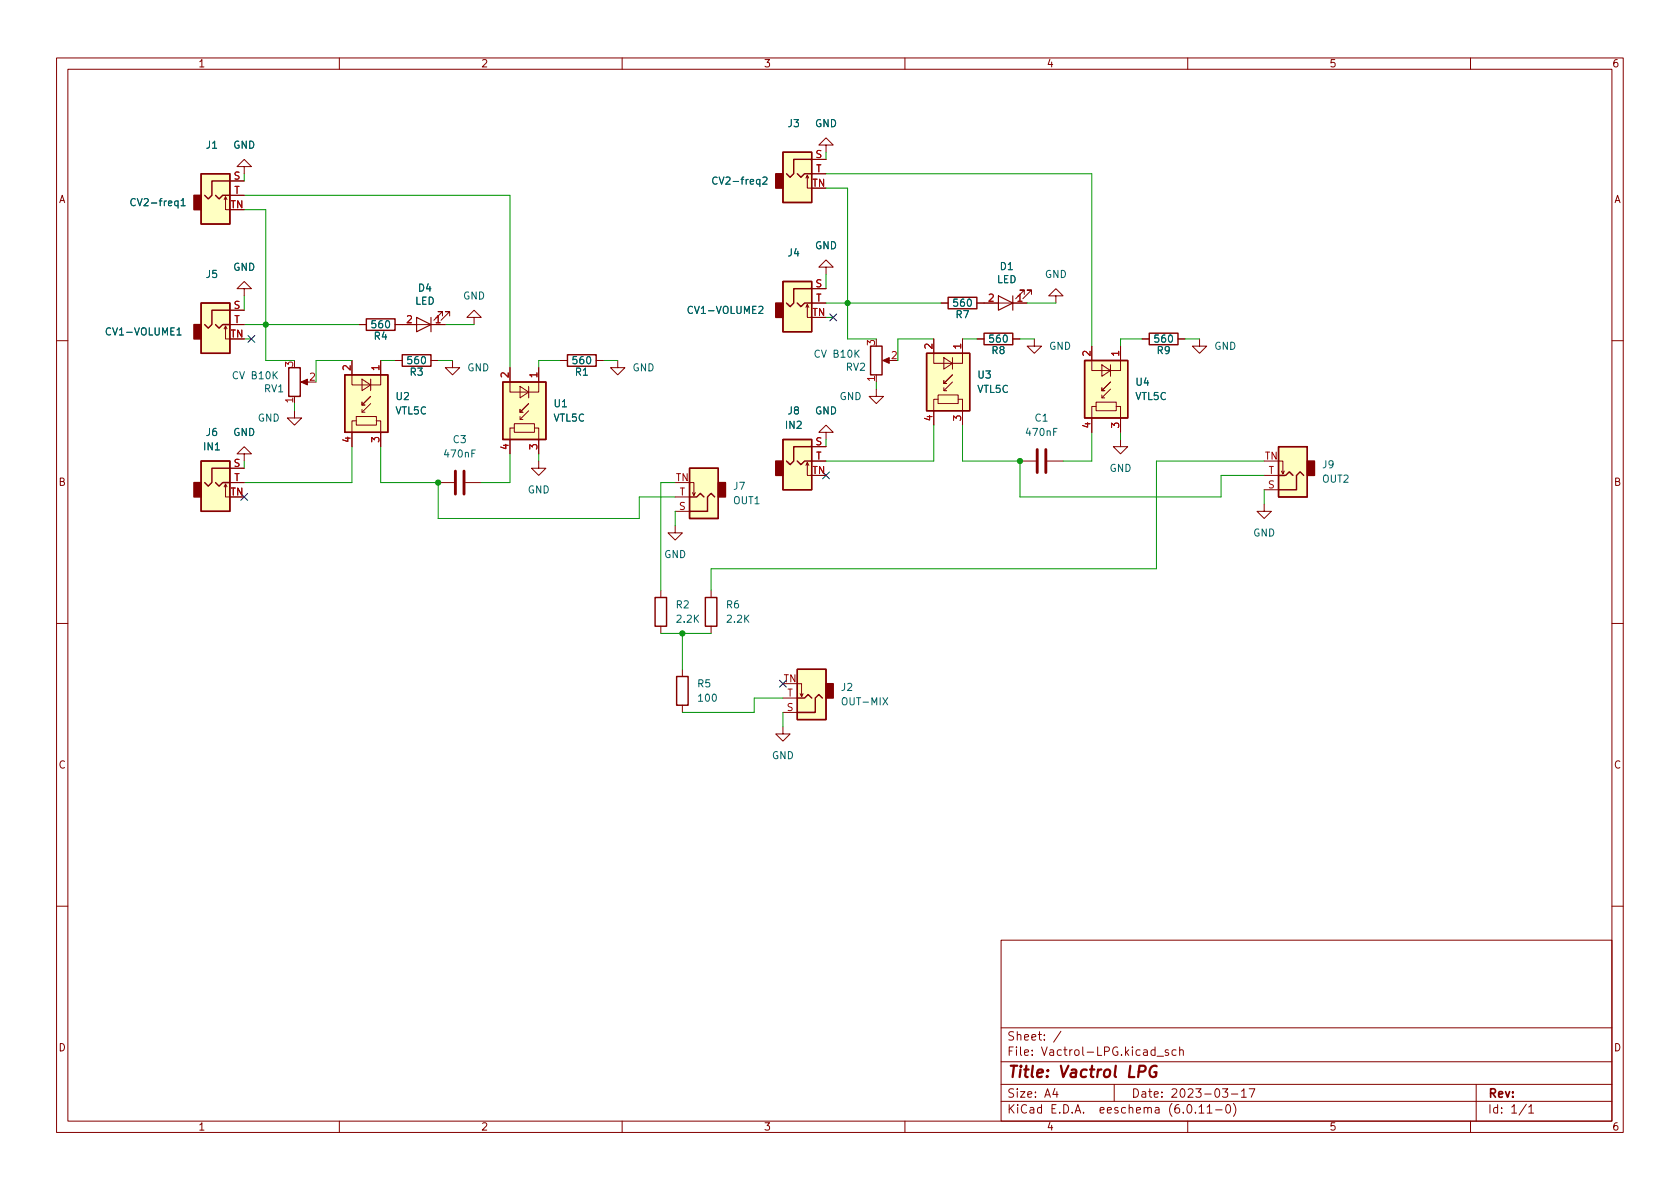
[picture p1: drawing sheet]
<svg xmlns="http://www.w3.org/2000/svg" width="297mm" height="210mm" viewBox="0 0 297 210" stroke-linecap="round" stroke-linejoin="round" font-family="sans-serif">
<g fill="none" stroke="#840000" stroke-width=".18">
<path d="M10 10.2h277v190.1h-277zM12 12.2h273v186.1h-273zM60 10.2v2M110 10.2v2M160 10.2v2M210 10.2v2M260 10.2v2M39.6 35.3l.3-.5v2.3h.7M39.9 34.8l.2 .5M40.6 32h2.6M40.6 34.5h2.6M43.2 29.5h1.2l-1.2-1.3-1.3 1.3h1.3v1.2"/>
<path d="M142.5 31.5l.2-.5v2.3h.8M142.7 31l.3 .5M143.5 28.2h2.5M143.5 30.7h2.5M146 25.6h1.3l-1.3-1.2-1.2 1.2h1.2v1.3M39.6 58.2l.3-.5v2.2h.7M39.9 57.7l.2 .5M40.6 57.4h2.6M40.6 54.9h2.6M43.2 51h1.2l-1.2-1.2-1.3 1.2h1.3v1.3M63.5 57.4h1.3M69.8 57.4h8.9"/>
<path d="M78.2 55.9v-.8h-.7h.7l-1.5 1.5M79.5 55.9v-.8h-.8h.8l-1.5 1.5M83.8 56.1h1.3l-1.3-1.2-1.3 1.2h1.3v1.3M142.5 54.4l.2-.6v2.3h.8M142.7 53.8l.3 .6M143.5 51h2.5M143.5 53.6h2.5M146 47.2h1.3l-1.3-1.2-1.2 1.2h1.2v1.3M165.1 59.9v4.4h5.1v-4.4M166.4 53.6h1.2M172.7 59.9h1.3M172.7 53.6h8.9"/>
<path d="M179.1 59.9h1.2M181.1 52.1v-.8h-.8h.8l-1.5 1.5M182.4 52.1v-.8h-.8h.8l-1.6 1.5M182.9 59.9v1.3h1.2l-1.2 1.3-1.3-1.3h1.3M186.7 52.3h1.3l-1.3-1.3-1.3 1.3h1.3v1.3M201.9 59.9h1.3M208.3 59.9h1.2M212.1 59.9v1.3h1.3l-1.3 1.3-1.3-1.3h1.3M10 60.2h2M52.1 72.6v1.3h1.2l-1.2 1.3-1.3-1.3h1.3M52.1 70.1v1.3M53.6 67.6h1"/>
<path d="M62.2 63.7v4.4h5.1v-4.4M63 73.7h3.5v1.5h-3.5zM63 74.4h-.8v4.6M64 71.1v.5h.5M64 72.4v.5h.5M64 67.1l1.5 1-1.5 1zM65.5 67.1v2M65.5 70.1l-1.5 1.5M65.5 71.4l-1.5 1.5M66.5 74.4h.8v4.6M69.8 63.7h1.3M76.2 63.7h1.3"/>
<path d="M80 63.7v1.3h1.3l-1.3 1.3-1.3-1.3h1.3M90.2 65v4.3h5v-4.3M90.9 74.9h3.6v1.5h-3.6zM90.9 75.7h-.7v4.6M91.9 72.4v.5h.6M91.9 73.7v.5h.6M91.9 68.3l1.6 1-1.6 1.1zM93.5 68.3v2.1M93.5 71.4l-1.6 1.5M93.5 72.6l-1.6 1.6M94.5 75.7h.7v4.6M99.1 63.7h1.2"/>
<path d="M105.4 63.7h1.3M109.2 63.7v1.3h1.3l-1.3 1.3-1.3-1.3h1.3M143.5 79h2.5M146 76.4h1.3l-1.3-1.2-1.2 1.2h1.2v1.3M154.9 68.8v1.3h1.3l-1.3 1.3-1.2-1.3h1.2M154.9 66.3v1.3M156.5 63.7h1M165.9 69.8h3.5v1.6h-3.5zM165.9 70.6h-.8v4.6M166.9 67.3v.5h.5M166.9 68.6v.5h.5M166.9 63.2l1.5 1.1-1.5 1z"/>
<path d="M168.4 63.2v2.1M168.4 66.3l-1.5 1.5M168.4 67.6l-1.5 1.5M169.4 70.6h.8v4.6M193 61.2v4.3h5.1v-4.3M193.8 71.1h3.6v1.5h-3.6zM193.8 71.9h-.8v4.5M194.8 68.6v.5h.5M194.8 69.8v.6h.5M194.8 64.5l1.5 1-1.5 1zM196.3 64.5v2M196.3 67.6l-1.5 1.5"/>
<path d="M196.3 68.8l-1.5 1.6M197.4 71.9h.7v4.5M198.1 77.7v1.3h1.3l-1.3 1.3-1.3-1.3h1.3M285 60.2h2M39.6 86.1l.3-.5v2.3h.7M39.9 85.6l.2 .5M40.6 85.3h2.6M40.6 82.8h2.6M43.2 80.3h1.2l-1.2-1.3-1.3 1.3h1.3v1.2M77.5 85.3h2.8M82.3 85.3h2.8M95.2 81.5v1.3h1.3l-1.3 1.3-1.2-1.3h1.2"/>
<path d="M119.4 93v1.2h1.2l-1.2 1.3-1.3-1.3h1.3M119.4 90.4h2.5M119.4 87.9h2.5M121.9 85.3h.8v2.3l.2-.5M122.4 87.1l.3 .5M142.5 82.3l.2-.5v2.3h.8M142.7 81.8l.3 .5M143.5 81.5h2.5M180.3 81.5h2.8M185.2 81.5h2.8M223.5 89.1v1.3h1.3l-1.3 1.3-1.3-1.3h1.3M223.5 86.6h2.6"/>
<path d="M223.5 84.1h2.6M226.1 81.5h.7v2.3l.3-.5M226.6 83.3l.2 .5M10 110.2h2M116.8 104.4v1.3M116.8 110.7v1.3M120.6 118.4v1.2M125.7 104.4v1.3M125.7 110.7v1.3M285 110.2h2M120.6 124.7v1.3M138.4 128.5v1.3h1.3l-1.3 1.3-1.2-1.3h1.2"/>
<path d="M138.4 126h2.6M138.4 123.4h2.6M141 120.9h.7v2.3l.3-.5M141.5 122.7l.2 .5M10 160.2h2M177 166.3h108v32h-108zM285 160.2h2M60 198.3v2M110 198.3v2M160 198.3v2M177 194.8h108M177 191.8h108"/>
<path d="M177 187.8h108M177 181.8h108M182.5 186.5v.1M182.5 185.7v.1M184.6 183.8v.1M184.6 183v.1M187.6 182.4l-1.3 1.9M197 191.8v3M204.3 195.9h.6v.9M204.9 196.2l-.5 .1a.29 .29 0 0 0-.2 .2 .29 .29 0 0 0 .2 .3h.5M206.6 185.7l-.4-.1-.2 .2 .1 .3 .5 .1v.4h-.6M207.9 185.7l-.4-.1-.3 .3v.4l.2 .3h.5"/>
<path d="M208.6 185.8l.2-.2 .3 .1 .1 .9M208.6 185.1v1.5M210 198.3v2M216.9 195.4l.2-.1a.81 .81 0 0 1 .6 .7 .81 .81 0 0 1-.3 .8h-.2a.81 .81 0 0 1-.6-.6 .81 .81 0 0 1 .3-.8zM217.7 193.5h1.2M218.1 195.1a1.72 1.72 0 0 1 0 2.3M219.5 193l.4-.5v1.5M219.5 194h.9M220.9 192.5h1l-.7 1.5M260 198.3v2M261 191.8v6.5M270.3 195.8l.4-.5v1.5"/>
<path d="M270.3 196.8h.9"/>
</g>
<g fill="none" stroke="#840000" stroke-width=".25">
<path d="M35.6 30.7h5v8.9h-5zM38.1 34.5l.6 .7 .7-.7h1.2M40.6 32h-3.1v2.5l-.7 .7-.6-.7M138.4 26.9h5.1v8.9h-5.1zM141 30.7l.6 .7 .6-.7h1.3M143.5 28.2h-3.2v2.5l-.6 .7-.6-.7M35.6 53.6h5v8.9h-5zM38.1 57.4l.6 .6 .7-.6h1.2M40.6 54.9h-3.1v2.5l-.7 .6-.6-.6M64.8 56.4h5v2h-5zM138.4 49.8h5.1v8.9h-5.1zM141 53.6l.6 .6 .6-.6h1.3"/>
<path d="M143.5 51h-3.2v2.6l-.6 .6-.6-.6M167.6 52.6h5.1v2h-5.1zM174 58.9h5.1v2.1h-5.1zM203.2 58.9h5.1v2.1h-5.1zM51.1 65h2v5.1h-2zM61 66.3h7.6v10.1h-7.6zM71.1 62.7h5.1v2.1h-5.1zM88.9 67.6h7.6v10.1h-7.6zM100.3 62.7h5.1v2.1h-5.1zM138.4 77.7h5.1v8.9h-5.1zM143.5 79h-3.2v2.5l-.6 .7-.6-.7M153.9 61.2h2.1v5.1h-2.1z"/>
<path d="M163.8 62.5h7.6v10.1h-7.6zM191.8 63.7h7.6v10.2h-7.6zM226.1 79h5v8.9h-5zM35.6 81.5h5v8.9h-5zM38.1 85.3l.6 .7 .7-.7h1.2M40.6 82.8h-3.1v2.5l-.7 .7-.6-.7M121.9 82.8h5.1v8.9h-5.1zM121.9 87.9h1.3l.6-.7 .7 .7M126.4 87.9l-.7-.7-.6 .7v2.5h-3.2M141 81.5l.6 .7 .6-.7h1.3M226.1 84.1h1.2l.7-.7 .6 .7M230.5 84.1l-.6-.7-.7 .7v2.5h-3.1"/>
<path d="M115.8 105.7h2.1v5h-2.1zM119.6 119.6h2.1v5.1h-2.1zM124.7 105.7h2v5h-2zM141 118.4h5v8.8h-5zM141 123.4h1.2l.7-.6 .6 .6M145.4 123.4l-.6-.6-.7 .6v2.6h-3.1"/>
</g>
<path d="M73.7 56.1l2.5 1.3-2.5 1.3zM76.2 56.1v2.6M176.5 52.3l2.6 1.3-2.6 1.3zM179.1 52.3v2.6" fill="none" stroke="#840000" stroke-width=".2"/>
<g fill="#840000" stroke="#840000" stroke-width=".18">
<path d="M53.2 67.6l1.2-.5v1z"/>
<path d="M156.1 63.7l1.1-.5v1.1z"/>
</g>
<g fill="#ffffc2" stroke="#ffffc2" stroke-width=".18">
<path d="M88.9 67.6h7.6v10.1h-7.6z"/>
<path d="M35.6 81.5h5v8.9h-5z"/>
<path d="M61 66.3h7.6v10.1h-7.6z"/>
<path d="M35.6 53.6h5v8.9h-5z"/>
<path d="M226.1 79h5v8.9h-5z"/>
<path d="M35.6 30.7h5v8.9h-5z"/>
<path d="M191.8 63.7h7.6v10.2h-7.6z"/>
<path d="M138.4 49.8h5.1v8.9h-5.1z"/>
<path d="M138.4 77.7h5.1v8.9h-5.1z"/>
<path d="M163.8 62.5h7.6v10.1h-7.6z"/>
<path d="M121.9 82.8h5.1v8.9h-5.1z"/>
<path d="M141 118.4h5v8.8h-5z"/>
<path d="M138.4 26.9h5.1v8.9h-5.1z"/>
</g>
<path d="M183.4 79.5v4.1M184.9 79.5v4.1M80.5 83.3v4.1M82 83.3v4.1" fill="none" stroke="#840000" stroke-width=".51"/>
<g fill="none" stroke="#006464" stroke-width=".18">
<path d="M31.5 35.6l-.4-.1-.2 .3 .1 .5h.5M31.5 35.5v1.3M32 35.5l.4-.4v1.3M32 36.4h.7M134.3 31.8l-.3-.1-.3 .3 .2 .5h.4M134.3 31.7v1.3M134.9 31.4l.5-.1 .2 .4-.8 .9h.8M31.3 58.3l.4-.3v1.2M31.3 59.2h.7M134.2 54.3l.5-.1 .2 .3-.8 .9h.8M84 79.6h-.6v1.2M186.9 75.8h-.6v1.2"/>
<path d="M156.1 123.4l.9 1.2M157 123.4l-.9 1.2"/>
</g>
<g fill="#840000" stroke="#840000" stroke-width=".25">
<path d="M34.3 85.3h1.3v2.6h-1.3z"/>
<path d="M34.3 57.4h1.3v2.5h-1.3z"/>
<path d="M231.1 81.5h1.3v2.6h-1.3z"/>
<path d="M34.3 34.5h1.3v2.6h-1.3z"/>
<path d="M137.2 53.6h1.2v2.5h-1.2z"/>
<path d="M137.2 81.5h1.2v2.6h-1.2z"/>
<path d="M127 85.3h1.3v2.6h-1.3z"/>
<path d="M146 120.9h1.3v2.5h-1.3z"/>
<path d="M137.2 30.7h1.2v2.6h-1.2z"/>
</g>
<g fill="none" stroke="#009600" stroke-width=".18">
<path d="M43.2 37.1h3.8v26.6h5.1M43.2 30.7v1.3M43.2 34.5h47v30.5M146 26.9v1.3M146 33.3h3.9v26.6h5M146 30.7h47v30.5M43.2 59.9h1.2M43.2 52.3v2.6M43.2 57.4h20.3M78.7 57.4h5.1M146 48.5v2.5M146 53.6h20.4"/>
<path d="M146 56.1h1.3M165.1 59.9h-6.4v3.8M170.2 59.9h2.5M180.3 59.9h2.6M181.6 53.6h5.1M201.9 59.9h-3.8v1.3M209.5 59.9h2.6M52.1 71.4v1.2M62.2 63.7h-6.3v3.9M62.2 79v6.3h-19M67.3 63.7h2.5M67.3 79v6.3h10.2v6.4h35.5v-3.8h6.4"/>
<path d="M77.5 63.7h2.5M99.1 63.7h-3.9v1.3M106.7 63.7h2.5M146 77.7v1.3M154.9 67.6v1.2M165.1 75.2v6.3h-19.1M170.2 75.2v6.3h10.1v6.4h35.6v-3.8h7.6M193 76.4v5.1h-5M198.1 76.4v1.3M43.2 81.5v1.3M90.2 80.3v5h-5.1M95.2 80.3v1.2"/>
<path d="M119.4 85.3h-2.6v19.1M119.4 90.4v2.6M223.5 81.5h-19v19.1h-78.8v3.8M223.5 86.6v2.5M116.8 112h8.9M120.6 112v6.4M138.4 123.4h-5.1v2.6h-12.7M138.4 126v2.5"/>
</g>
<path d="M43.8 59.3l1.3 1.2M45.1 59.3l-1.3 1.2M146.7 55.5l1.2 1.2M147.9 55.5l-1.2 1.2M42.6 87.3l1.2 1.2M43.8 87.3l-1.2 1.2M145.4 83.5l1.3 1.2M146.7 83.5l-1.3 1.2M137.8 120.3l1.2 1.2M139 120.3l-1.2 1.2" fill="none" stroke="#000084" stroke-width=".18"/>
<g fill="#009600" stroke="#009600" stroke-width=".18">
<circle cx="47" cy="57.4" r=".46"/>
<circle cx="149.9" cy="53.6" r=".46"/>
<circle cx="180.3" cy="81.5" r=".46"/>
<circle cx="120.6" cy="112" r=".46"/>
<circle cx="77.5" cy="85.3" r=".46"/>
</g>
<g font-size="2.8" fill="#840000">
<text x="178" y="191.2">Title:</text>
<text x="187.3" y="191.2">Vactrol</text>
<text x="199.7" y="191.2">LPG</text>
</g>
<g font-size="2.1" fill="#840000">
<text x="178" y="184.5">Sheet:</text>
<text x="178" y="187.2">File:</text>
<text x="184.4" y="187.2">Vactrol-LPG.kicad_sch</text>
<text x="178" y="197.4">KiCad</text>
<text x="178" y="194.6">Size:</text>
<text x="184.7" y="194.6">A4</text>
<text x="185.7" y="197.4">E.D.A.</text>
<text x="194.6" y="197.4">eeschema</text>
<text x="200" y="194.6">Date:</text>
<text x="207" y="197.4">(6.0.11-0)</text>
<text x="207" y="194.6">2023-03-17</text>
<text x="263" y="194.6">Rev:</text>
<text x="263" y="197.4">Id:</text>
<text x="267.1" y="197.4">1/1</text>
</g>
<g font-size="1.8" fill="#840000">
<text x="35" y="12.3">1</text>
<text x="85" y="12.3">2</text>
<text x="135" y="12.3">3</text>
<text x="185" y="12.3">4</text>
<text x="235" y="12.3">5</text>
<text x="285" y="12.3">6</text>
<text x="10.4" y="36.3">A</text>
<text x="285.4" y="36.3">A</text>
<text x="10.3" y="86.3">B</text>
<text x="285.3" y="86.3">B</text>
<text x="10.3" y="136.3">C</text>
<text x="285.3" y="136.3">C</text>
<text x="10.3" y="186.3">D</text>
<text x="285.3" y="186.3">D</text>
<text x="35" y="200.3">1</text>
<text x="85" y="200.3">2</text>
<text x="135" y="200.3">3</text>
<text x="185" y="200.3">4</text>
<text x="235" y="200.3">5</text>
<text x="285" y="200.3">6</text>
</g>
<g font-size="1.8" fill="#006464">
<text x="139.2" y="22.9">J3</text>
<text x="144" y="22.9">GND</text>
<text x="36.3" y="26.7">J1</text>
<text x="41.2" y="26.7">GND</text>
<text x="125.7" y="33">CV2-freq2</text>
<text x="22.8" y="36.8">CV2-freq1</text>
<text x="139.2" y="45.7">J4</text>
<text x="144" y="44.5">GND</text>
<text x="36.3" y="49.5">J5</text>
<text x="41.2" y="48.3">GND</text>
<text x="73.8" y="51.9">D4</text>
<text x="81.8" y="53.3">GND</text>
<text x="176.2" y="50.4">LED</text>
<text x="176.7" y="48.1">D1</text>
<text x="184.7" y="49.5">GND</text>
<text x="18.5" y="59.7">CV1-VOLUME1</text>
<text x="65.4" y="58.4">560</text>
<text x="73.3" y="54.3">LED</text>
<text x="121.3" y="55.9">CV1-VOLUME2</text>
<text x="168.3" y="54.6">560</text>
<text x="168.9" y="56.6">R7</text>
<text x="66" y="60.5">R4</text>
<text x="71.8" y="64.8">560</text>
<text x="101" y="64.8">560</text>
<text x="143.8" y="63.6">CV B10K</text>
<text x="149.5" y="65.9">RV2</text>
<text x="174.6" y="61">560</text>
<text x="175.2" y="63">R8</text>
<text x="185.4" y="62.2">GND</text>
<text x="203.8" y="61">560</text>
<text x="204.4" y="63">R9</text>
<text x="214.6" y="62.2">GND</text>
<text x="40.9" y="67.4">CV B10K</text>
<text x="46.6" y="69.7">RV1</text>
<text x="69.9" y="71.1">U2</text>
<text x="72.3" y="66.8">R3</text>
<text x="82.6" y="66">GND</text>
<text x="101.6" y="66.8">R1</text>
<text x="111.8" y="66">GND</text>
<text x="148.4" y="71.1">GND</text>
<text x="172.7" y="67.3">U3</text>
<text x="172.7" y="69.9">VTL5C</text>
<text x="200.7" y="68.6">U4</text>
<text x="200.7" y="71.1">VTL5C</text>
<text x="36.3" y="77.5">J6</text>
<text x="41.2" y="77.5">GND</text>
<text x="45.5" y="74.9">GND</text>
<text x="69.9" y="73.7">VTL5C</text>
<text x="97.8" y="72.4">U1</text>
<text x="97.8" y="74.9">VTL5C</text>
<text x="138.7" y="76.2">IN2</text>
<text x="139.2" y="73.7">J8</text>
<text x="144" y="73.7">GND</text>
<text x="181.1" y="77.5">470nF</text>
<text x="182.8" y="74.9">C1</text>
<text x="35.8" y="80">IN1</text>
<text x="78.3" y="81.3">470nF</text>
<text x="80" y="78.7">C3</text>
<text x="196.1" y="83.8">GND</text>
<text x="233.7" y="83.2">J9</text>
<text x="93.2" y="87.6">GND</text>
<text x="129.5" y="87">J7</text>
<text x="129.5" y="89.5">OUT1</text>
<text x="233.7" y="85.7">OUT2</text>
<text x="221.5" y="95.3">GND</text>
<text x="117.4" y="99.1">GND</text>
<text x="119.4" y="108">R2</text>
<text x="128.3" y="108">R6</text>
<text x="119.4" y="110.5">2.2K</text>
<text x="128.3" y="110.5">2.2K</text>
<text x="123.2" y="121.9">R5</text>
<text x="123.2" y="124.5">100</text>
<text x="148.6" y="122.6">J2</text>
<text x="148.6" y="125.1">OUT-MIX</text>
<text x="136.4" y="134.6">GND</text>
</g>
<g font-size="1.8" fill="#a90000">
<text x="144.1" y="27.9">S</text>
<text x="41.2" y="31.7">S</text>
<text x="41.3" y="34.3">T</text>
<text x="143.6" y="33">TN</text>
<text x="144.2" y="30.5">T</text>
<text x="40.7" y="36.8">TN</text>
<text x="144.1" y="50.8">S</text>
<text x="144.2" y="53.3">T</text>
<text x="174.6" y="53.3">2</text>
<text x="179.7" y="53.3">1</text>
<text x="40.7" y="59.7">TN</text>
<text x="41.2" y="54.6">S</text>
<text x="41.3" y="57.1">T</text>
<text x="71.7" y="57.1">2</text>
<text x="76.8" y="57.1">1</text>
<text x="143.6" y="55.9">TN</text>
<text x="51.8" y="65.1" transform="rotate(-90 51.8 65.1)">3</text>
<text x="62" y="65.7" transform="rotate(-90 62 65.7)">2</text>
<text x="67.1" y="65.7" transform="rotate(-90 67.1 65.7)">1</text>
<text x="154.7" y="61.3" transform="rotate(-90 154.7 61.3)">3</text>
<text x="157.4" y="63.5">2</text>
<text x="164.8" y="61.9" transform="rotate(-90 164.8 61.9)">2</text>
<text x="169.9" y="61.9" transform="rotate(-90 169.9 61.9)">1</text>
<text x="192.8" y="63.2" transform="rotate(-90 192.8 63.2)">2</text>
<text x="197.9" y="63.2" transform="rotate(-90 197.9 63.2)">1</text>
<text x="51.8" y="71.4" transform="rotate(-90 51.8 71.4)">1</text>
<text x="54.6" y="67.3">2</text>
<text x="89.9" y="67" transform="rotate(-90 89.9 67)">2</text>
<text x="95" y="67" transform="rotate(-90 95 67)">1</text>
<text x="154.7" y="67.6" transform="rotate(-90 154.7 67.6)">1</text>
<text x="164.8" y="74.6" transform="rotate(-90 164.8 74.6)">4</text>
<text x="169.9" y="74.6" transform="rotate(-90 169.9 74.6)">3</text>
<text x="192.8" y="75.9" transform="rotate(-90 192.8 75.9)">4</text>
<text x="197.9" y="75.9" transform="rotate(-90 197.9 75.9)">3</text>
<text x="41.2" y="82.5">S</text>
<text x="62" y="78.4" transform="rotate(-90 62 78.4)">4</text>
<text x="67.1" y="78.4" transform="rotate(-90 67.1 78.4)">3</text>
<text x="89.9" y="79.7" transform="rotate(-90 89.9 79.7)">4</text>
<text x="95" y="79.7" transform="rotate(-90 95 79.7)">3</text>
<text x="143.6" y="83.8">TN</text>
<text x="144.1" y="78.7">S</text>
<text x="144.2" y="81.3">T</text>
<text x="223.6" y="81.3">TN</text>
<text x="224.2" y="83.8">T</text>
<text x="40.7" y="87.6">TN</text>
<text x="41.3" y="85.1">T</text>
<text x="119.4" y="85.1">TN</text>
<text x="120.1" y="87.6">T</text>
<text x="224.1" y="86.4">S</text>
<text x="120" y="90.2">S</text>
<text x="138.5" y="120.6">TN</text>
<text x="139" y="125.7">S</text>
<text x="139.1" y="123.2">T</text>
</g>
</svg>
